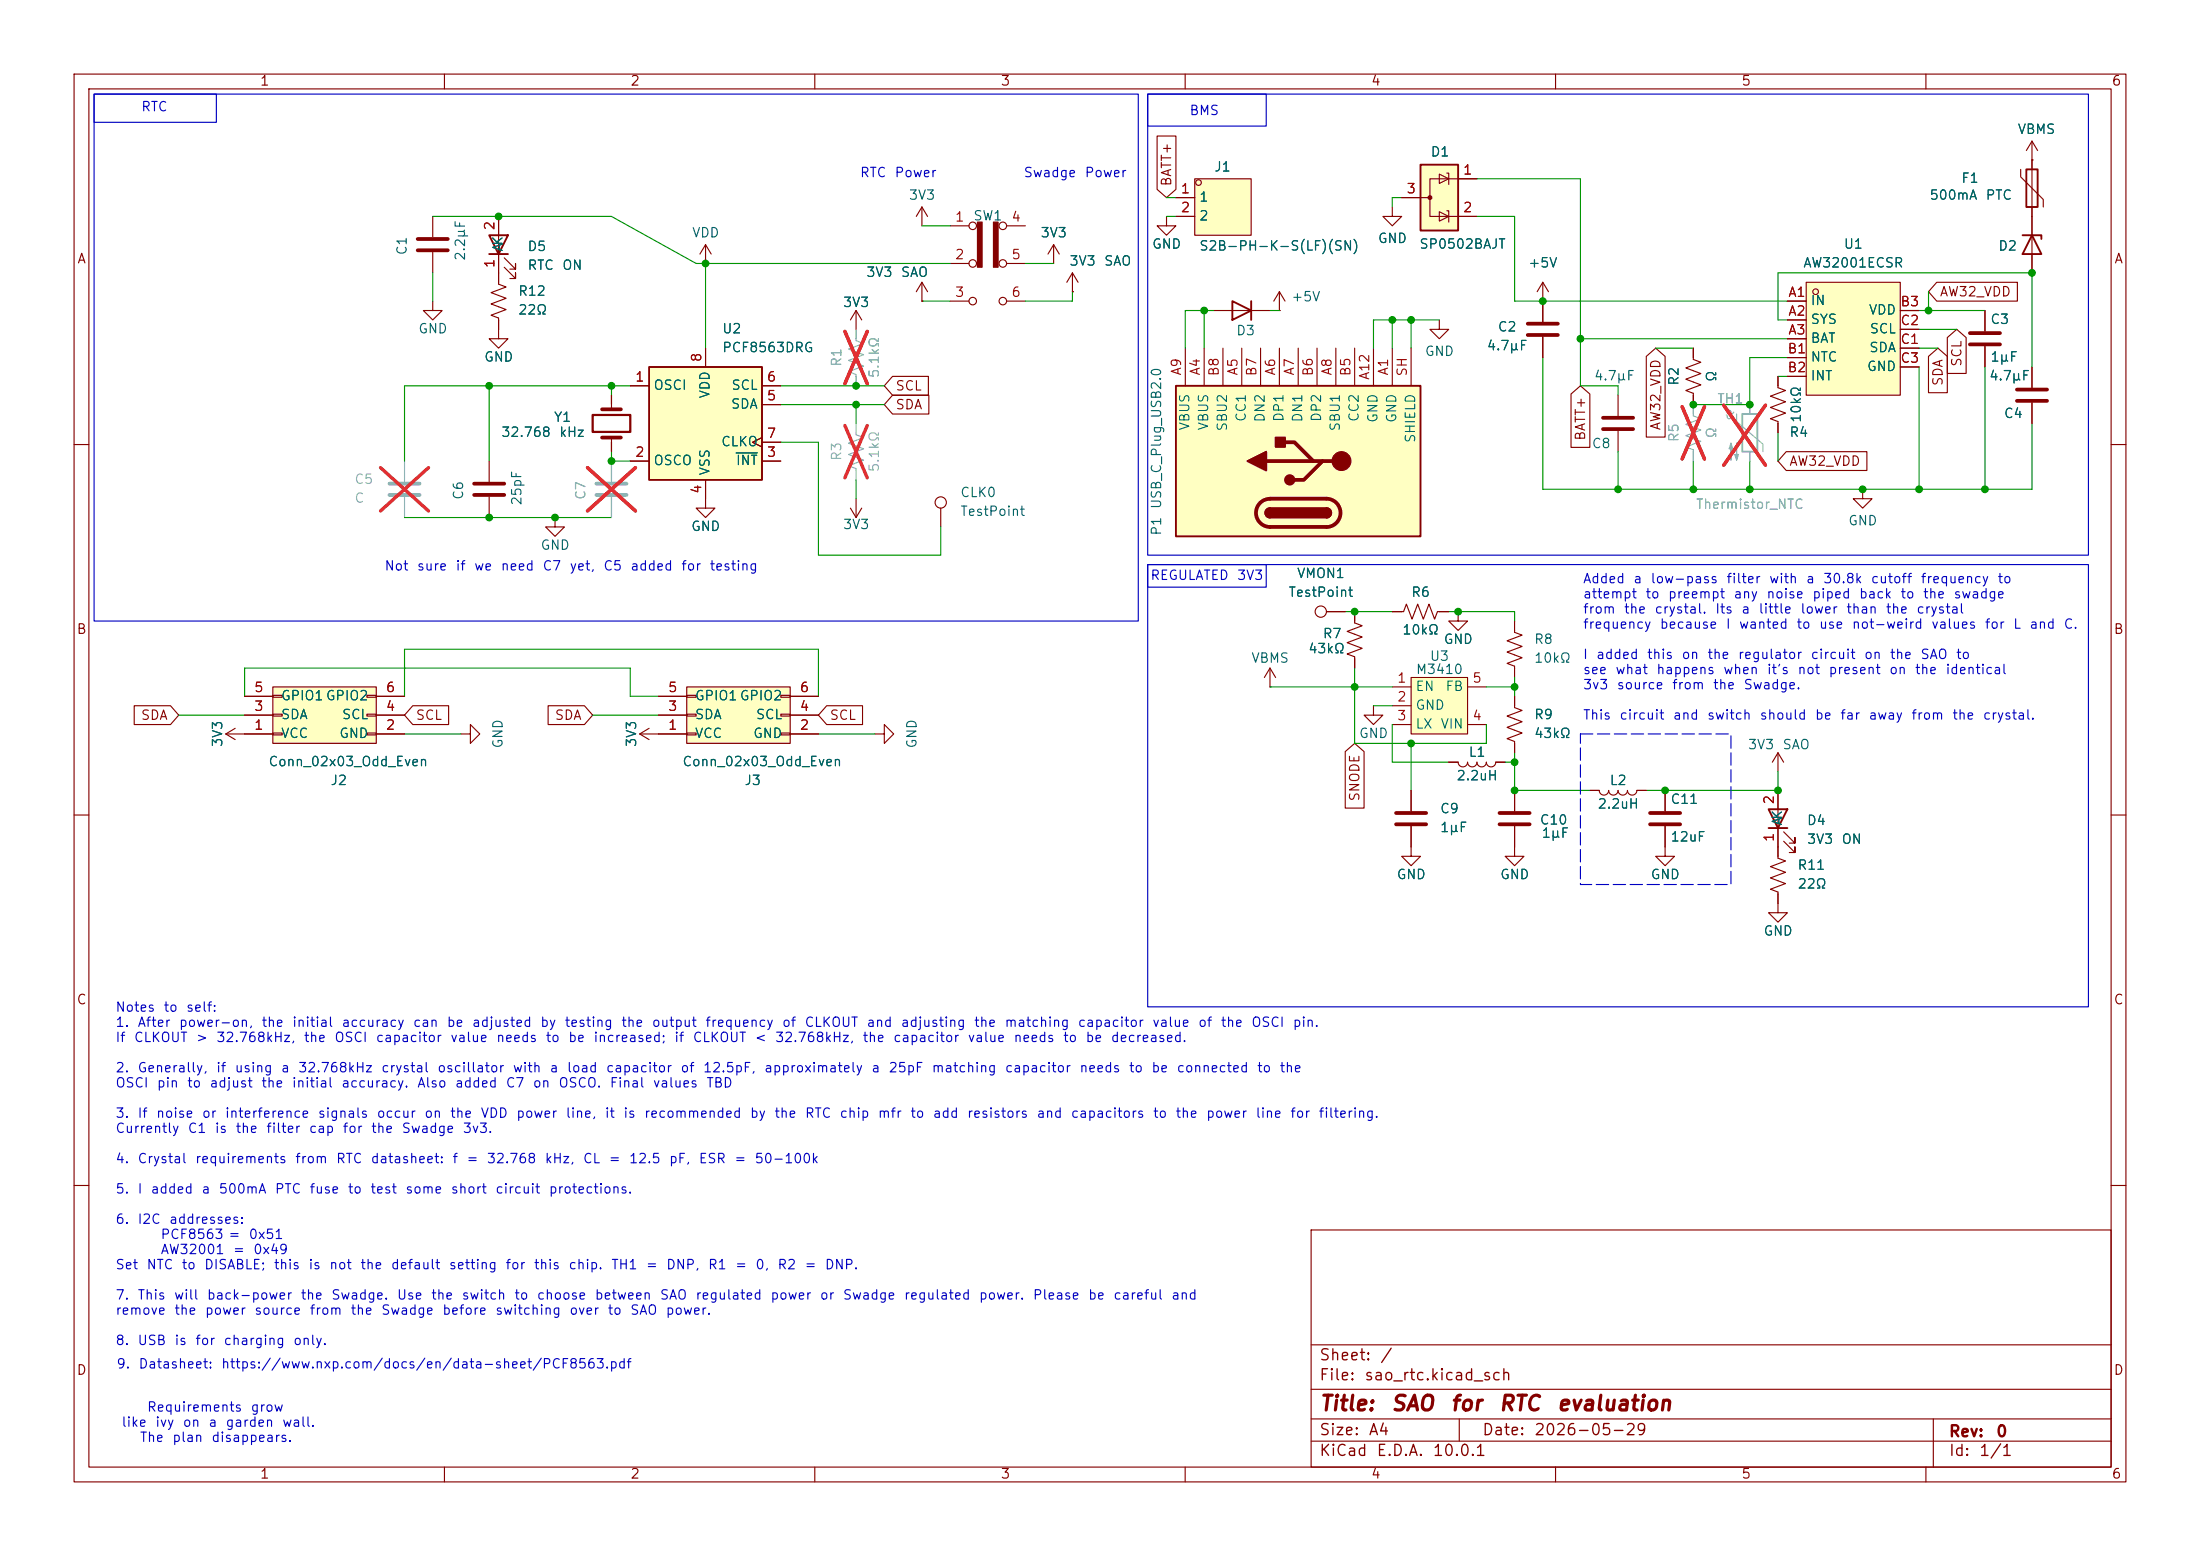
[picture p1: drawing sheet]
<svg xmlns="http://www.w3.org/2000/svg" width="297mm" height="210mm" viewBox="0 0 297 210" stroke-linecap="round" stroke-linejoin="round" font-family="sans-serif">
<g fill="none" stroke="#840000" stroke-width=".15">
<path d="M10 10h277v190h-277zM12 12h273v186h-273zM60 10v2M110 10v2M160 10v2M210 10v2M260 10v2M58.4 29.2v2.8M58.4 34v2.8M124.5 27.9l-.8 1.3M124.5 27.9l.7 1.3M124.5 27.9v2.6"/>
<path d="M124.5 38.1v2.5M124.5 38.1l-.8 1.3M124.5 38.1l.7 1.3M58.4 40.6v1.3h1.3l-1.3 1.3-1.3-1.3h1.3M115.6 41.9l-.8 1.3M115.6 41.9l.7 1.3M115.6 41.9v2.6M124.5 40.6h.1M10 60h2M66 62.2v2.8M66 67.1v2.8M95.2 67.3v1.3h1.3l-1.3 1.3-1.2-1.3h1.2"/>
<path d="M251.5 66v1.3h1.2l-1.2 1.3-1.3-1.3h1.3M285 60h2M10 110h2M240 106.7v9.1l1 .4-2 .8 2 .7-2 .8 2 .8-2 .7 1 .4v2.8h1.3l-1.3 1.3-1.2-1.3h1.2M240.8 113.5l1.5 1.6v-.8v.8h-.7M240.8 112.3l1.5 1.5v-.8v.8h-.7M285 110h2M10 160h2M177 166h108v32h-108zM285 160h2M60 198v2M110 198v2"/>
<path d="M160 198v2M177 194.5h108M177 191.5h108M177 187.5h108M177 181.5h108M197 191.5v3M210 198v2M260 198v2M261 191.5v6.5"/>
</g>
<path d="M56.4 32.3h4.1M56.4 33.8h4.1M64 65.3h4.1M64 66.8h4.1" fill="none" stroke="#840000" stroke-width=".51"/>
<path d="M52.6 65.3h4M52.6 66.8h4" fill="none" stroke="#a1a1a1" stroke-width=".51"/>
<path d="M115.6 44.5v1.5l1 .4-2 .7 2 .8-2 .7 2 .8-2 .8 1 .3v1.6M54.6 62.2v2.8M54.6 67.1v2.8" fill="none" stroke="#a1a1a1" stroke-width=".15"/>
<path d="M114.1 44.7l3 7.1M117.1 44.7l-3 7.1M51.4 63.1l6.4 5.9M57.8 63.1l-6.4 5.9" fill="none" stroke="#e12e31" stroke-width=".46"/>
<path d="M238.8 109.2h2.5l-1.3 2.6zM238.8 111.8h2.5" fill="none" stroke="#840000" stroke-width=".25"/>
<path d="M87.6 49.5h15.3v15.3h-15.3z" fill="#ffffc2"/>
<path d="M87.6 49.5h15.3v15.3h-15.3z" fill="none" stroke="#840000" stroke-width=".25"/>
<g fill="none" stroke="#840000" stroke-width=".15">
<path d="M128.3 30.5h2.5M128.3 35.6h2.5M135.9 30.5h2.5M135.9 35.6h2.5M142.2 33l-.7 1.3M142.2 33l.8 1.3M142.2 33v2.6M144.8 39.4h.1M144.8 36.8l-.8 1.3M144.8 36.8l.7 1.3M144.8 36.8v2.6M67.3 44.5v1.2h1.3l-1.3 1.3-1.3-1.3h1.3"/>
<path d="M85.1 52.1h2.5M95.2 47v2.5M102.9 59.1l-1.3 .6 1.3 .6M102.9 52.1h2.5M102.9 54.6h2.5M102.9 59.7h2.5M128.3 40.6h2.5M135.9 40.6h2.5M228.6 47v1.5l1 .4-2 .8 2 .7-2 .8 2 .7-2 .8 1 .4v1.5M240 50.8v1.5l1 .4-2 .8 2 .7-2 .8 2 .8-2 .7 1 .4v1.5M268 41.9v2.8M268 46.7v2.8"/>
<path d="M85.1 62.2h2.5M95.2 64.8v2.5M102.9 62.2h2.5M114.8 68.6l.8 1.3M115.6 67.3v2.6M116.3 68.6l-.7 1.3M127 68.6v2.5M214.6 106.7h1.3a.64 .64 0 0 0 .6 .6 .64 .64 0 0 0 .7-.6 .64 .64 0 0 0 .6 .6 .64 .64 0 0 0 .6-.6 .64 .64 0 0 0 .7 .6 .64 .64 0 0 0 .6-.6 .64 .64 0 0 0 .6 .6 .64 .64 0 0 0 .7-.6h1.2M224.8 111.5v4.1h1.3l-1.3 1.2-1.3-1.2h1.3M224.8 106.7v2.8"/>
<circle cx="131.3" cy="30.5" r=".51"/>
<circle cx="131.3" cy="35.6" r=".51"/>
<circle cx="135.4" cy="35.6" r=".51"/>
<circle cx="135.4" cy="30.5" r=".51"/>
<circle cx="131.3" cy="40.6" r=".51"/>
<circle cx="135.4" cy="40.6" r=".51"/>
<circle cx="127" cy="67.8" r=".76"/>
</g>
<path d="M99.4 61.1h2.8" fill="none" stroke="#006464" stroke-width=".15"/>
<g fill="#840000" stroke="#840000" stroke-width=".15">
<path d="M132 30h.6v6.1h-.6z"/>
<path d="M134.1 30h.6v6.1h-.6z"/>
</g>
<path d="M265.9 45h4.1M265.9 46.5h4.1M222.8 109.7h4M222.8 111.3h4" fill="none" stroke="#840000" stroke-width=".51"/>
<path d="M115.6 57.2v1.5l1 .4-2 .7 2 .8-2 .7 2 .8-2 .8 1 .3v1.6M228.6 54.6v1.5l1 .4-2 .8 2 .7-2 .8 2 .8-2 .7 1 .4v1.5" fill="none" stroke="#a1a1a1" stroke-width=".15"/>
<path d="M114.1 57.4l3 7.1M117.1 57.4l-3 7.1M227.1 54.9l3 7.1M230.1 54.9l-3 7.1" fill="none" stroke="#e12e31" stroke-width=".46"/>
<path d="M92.7 92.7h14v7.6h-14z" fill="#ffffc2"/>
<g fill="none" stroke="#840000" stroke-width=".15">
<path d="M274.3 19.1v17.7M274.3 19.1l-.7 1.2M274.3 19.1l.8 1.2M272.8 22.9v1l3 3v1M274.3 21.6h.1M82.5 53.3v1.9M82.5 59.1v1.9M274.3 49.5v2.8M274.3 54.4v2.8M74.9 69.9v1.2h1.3l-1.3 1.3-1.2-1.3h1.2M88.9 99.1h3.8M88.9 96.5h3.8"/>
<path d="M88.9 94h3.8M92.7 92.7h14v7.6h-14zM92.7 98.9h1.3v.3h-1.3zM92.7 96.4h1.3v.2h-1.3zM92.7 93.9h1.3v.2h-1.3zM105.4 98.9h1.3v.3h-1.3zM105.4 96.4h1.3v.2h-1.3zM105.4 93.9h1.3v.2h-1.3zM106.7 99.1h3.8M106.7 96.5h3.8M106.7 94h3.8"/>
</g>
<path d="M81.3 59.1h2.5M81.3 55.2h2.5M272.3 52.6h4.1M272.3 54.1h4.1" fill="none" stroke="#840000" stroke-width=".51"/>
<path d="M273 31.8h2.6v.5M273.6 22.9h1.5v5h-1.5zM274.3 31.8l1.3 2.5h-2.6z" fill="none" stroke="#840000" stroke-width=".25"/>
<path d="M80 56h5.1v2.3h-5.1z" fill="none" stroke="#840000" stroke-width=".3"/>
<path d="M80.5 65.3h4.1M80.5 66.8h4.1" fill="none" stroke="#a1a1a1" stroke-width=".51"/>
<path d="M82.5 62.2v2.8M82.5 67.1v2.8" fill="none" stroke="#a1a1a1" stroke-width=".15"/>
<path d="M79.3 63.1l6.5 5.9M85.8 63.1l-6.5 5.9" fill="none" stroke="#e12e31" stroke-width=".46"/>
<path d="M191.8 22.2h5v8.9h-5z" fill="#ffffc2"/>
<path d="M66 31.8h2.6l-1.3 2.5zM66 34.3h2.6M191.8 22.2h5v8.9h-5z" fill="none" stroke="#840000" stroke-width=".25"/>
<g fill="none" stroke="#840000" stroke-width=".15">
<path d="M67.3 29.2v9.2l1 .3-2 .8 2 .8-2 .7 2 .8-2 .7 1 .4v1.6M68.1 36.1l1.5 1.5v-.8v.8h-.8M68.1 34.8l1.5 1.5v-.7v.7h-.8M95.2 33l-.7 1.3M95.2 33l.8 1.3M95.2 33v2.6M188 27.9v1.3h1.2l-1.2 1.3-1.3-1.3h1.3M189.2 26.7h3.8M194.3 23.5l1.3 .6-1.3 .7zM194.3 28.6l1.3 .6-1.3 .6zM195.3 23.4h.3v1.5M195.3 28.4h.3v1.6"/>
<path d="M195.6 24.1h-2.6v5.1h2.6M195.6 24.1h3.8M195.6 29.2h3.8M208.3 38.1l-.8 1.3M208.3 38.1l.7 1.3M208.3 38.1v5.3M194.3 43.2v1.3h1.3l-1.3 1.2-1.3-1.2h1.3M208.3 40.6h.1M208.3 45.5v2.8M62.2 99.1h1.3v-1.3l1.3 1.3-1.3 1.2v-1.2M118.1 99.1h1.3v-1.3l1.2 1.3-1.2 1.2v-1.2M182.9 82.6v1.5l1 .4-2 .7 2 .8-2 .7 2 .8-2 .8 1 .3v1.6"/>
</g>
<circle cx="193" cy="26.7" r=".25" fill="#840000" stroke="#840000" stroke-width=".15"/>
<path d="M206.2 43.7h4.1M206.2 45.2h4.1" fill="none" stroke="#840000" stroke-width=".51"/>
<path d="M158.7 52.1h33.1v20.3h-33.1z" fill="#ffffc2"/>
<path d="M158.7 52.1h33.1v20.3h-33.1zM166.4 40.6l2.5 1.3-2.5 1.3zM168.9 40.6v2.6M171.4 68.6a.63 .63 0 0 0-.6 .6 .63 .63 0 0 0 .6 .7M179.1 68.6a.64 .64 0 0 1 .6 .6 .64 .64 0 0 1-.6 .7" fill="none" stroke="#840000" stroke-width=".25"/>
<path d="M173.5 59.7h1.3l2.5 2.5M170.9 62.2h10.2M171.4 67.3a1.9 1.9 0 0 0-1.8 1.9 1.9 1.9 0 0 0 1.8 1.9h7.7M171.4 67.3h7.7a1.91 1.91 0 0 1 1.9 1.9 1.91 1.91 0 0 1-1.9 1.9M178.6 62.2l-2.6 2.6h-1.2" fill="none" stroke="#840000" stroke-width=".51"/>
<g fill="#840000" stroke="#840000" stroke-width=".25">
<path d="M171.4 68.6h7.7v1.3h-7.7z"/>
<path d="M171 68.8l.4-.2v1.3a.63 .63 0 0 1-.5-.4 .63 .63 0 0 1 .1-.7z"/>
<path d="M179.1 68.6a.64 .64 0 0 1 .6 .6 .64 .64 0 0 1-.6 .7z"/>
<path d="M168.4 62.2l2.5-1.2v2.5z"/>
<path d="M172.2 59.1h1.3v1.2h-1.3z"/>
<circle cx="174.1" cy="64.8" r=".63"/>
</g>
<circle cx="181.1" cy="62.2" r="1.27" fill="#840000" stroke="#840000" stroke-width=".15"/>
<g fill="none" stroke="#840000" stroke-width=".15">
<path d="M160 47v5.1M162.6 47v5.1M163.8 41.9h7.6M165.1 47v5.1M167.6 47v5.1M170.2 47v5.1M172.7 47v5.1M175.3 47v5.1M177.8 47v5.1M180.3 47v5.1M182.9 47v5.1M185.4 47v5.1"/>
<path d="M188 47v5.1M190.5 47v5.1"/>
</g>
<path d="M161.3 24.1h7.6v7.7h-7.6z" fill="#ffffc2"/>
<g fill="none" stroke="#840000" stroke-width=".15">
<path d="M158.7 26.7h2.6M158.7 29.2h2.6M161.3 24.1h7.6v7.7h-7.6zM196.8 82.6v1.2h1.3l-1.3 1.3-1.2-1.3h1.2"/>
<circle cx="161.8" cy="24.6" r=".38"/>
</g>
<path d="M190.5 91.4h7.6v7.7h-7.6z" fill="#ffffc2"/>
<g fill="none" stroke="#840000" stroke-width=".15">
<path d="M157.5 29.2v1.3h1.2l-1.2 1.3-1.3-1.3h1.3M172.7 39.4l-.7 1.2M172.7 39.4l.8 1.2M172.7 39.4v2.5M172.7 41.9h.1M218.4 53.3v2.8M218.4 58.2v2.8M30.5 99.1h2.5M30.5 99.1l1.2 .7M31.7 98.3l-1.2 .8M86.4 99.1l1.2 .7M86.4 99.1h2.5"/>
<path d="M87.6 98.3l-1.2 .8M171.4 92.7h.1M171.4 90.2l-.7 1.2M171.4 90.2l.8 1.2M171.4 90.2v2.5M179.1 82.6h2.5M185.4 95.3v1.2h1.3l-1.3 1.3-1.3-1.3h1.3M188 82.6h1.5l.4-1.1 .7 2.1 .8-2.1 .8 2.1 .7-2.1 .8 2.1 .4-1h1.5M188 92.7h2.5M188 95.3h2.5M188 97.8h2.5M190.5 91.4h7.6v7.7h-7.6z"/>
<path d="M198.1 92.7h2.6M198.1 97.8h2.6M204.5 94v1.5l1 .4-2 .7 2 .8-2 .8 2 .7-2 .8 1 .4v1.5M204.5 83.8v1.5l1 .4-2 .8 2 .7-2 .8 2 .8-2 .7 1 .4v1.5M190.5 111.5v4.1h1.3l-1.3 1.2-1.3-1.2h1.3M190.5 106.7v2.8M195.6 102.9h1.2a.64 .64 0 0 0 .7 .6 .64 .64 0 0 0 .6-.6 .64 .64 0 0 0 .7 .6 .64 .64 0 0 0 .6-.6 .64 .64 0 0 0 .6 .6 .64 .64 0 0 0 .7-.6 .64 .64 0 0 0 .6 .6 .64 .64 0 0 0 .6-.6h1.3M204.5 111.5v4.1h1.2l-1.2 1.2-1.3-1.2h1.3M204.5 106.7v2.8"/>
<circle cx="178.3" cy="82.5" r=".76"/>
</g>
<path d="M216.4 56.4h4.1M216.4 57.9h4.1M188.5 109.7h4M188.5 111.3h4M202.4 109.7h4.1M202.4 111.3h4.1" fill="none" stroke="#840000" stroke-width=".51"/>
<path d="M233 56l.2 .1v.3l.2 .1M234.1 55.6a.44 .44 0 0 1-.5 .4 .44 .44 0 0 1-.4-.5l.2-.1 .3 .2v.7l-.3 .2M234.4 55.9v1l3.6 3v1.1M236.2 54.6v1.3M236.2 61v1.2" fill="none" stroke="#a1a1a1" stroke-width=".15"/>
<g fill="#a1a1a1" stroke="#a1a1a1" stroke-width=".15">
<path d="M233.7 59.8l.2 .8h-.5l.3-.8v2.3z"/>
<path d="M234.4 59.8v2.3l-.2-.8h.5l-.3 .8z"/>
</g>
<path d="M235.2 55.9h2v5.1h-2z" fill="none" stroke="#a1a1a1" stroke-width=".25"/>
<path d="M232.7 54.7l5.6 8.1M238.3 54.7l-5.6 8.1" fill="none" stroke="#e12e31" stroke-width=".46"/>
<path d="M243.8 38.1h12.7v15.2h-12.7z" fill="#ffffc2"/>
<g fill="none" stroke="#840000" stroke-width=".15">
<path d="M243.8 38.1h12.7v15.2h-12.7zM241.3 40.6h2.5M241.3 43.2h2.5M241.3 45.7h2.5M241.3 48.3h2.5M241.3 50.8h2.5M256.5 41.9h2.6M256.5 47h2.6M256.5 44.5h2.6M256.5 49.5h2.6"/>
<circle cx="245.1" cy="39.4" r=".38"/>
</g>
<path d="M36.8 92.7h14v7.6h-14z" fill="#ffffc2"/>
<g fill="none" stroke="#840000" stroke-width=".15">
<path d="M156.2 18.4h2.6v7.2l-1.3 1.1-1.3-1.1zM67.3 29.2v2.6M67.3 34.3v3.8M144.8 39.4h.1M158.7 26.7h2.6M158.7 29.2h2.6M189.2 26.7h2.6M196.8 24.1h2.6M196.8 29.2h2.6M261.5 38.1h10.9v2.5h-10.9l-1.2-1.2zM274.3 21.6h.1M274.3 21.6v1.3"/>
<path d="M274.3 27.9v3.9M274.3 34.3v2.5M67.3 43.2v1.3M82.5 53.3v1.3M82.5 59.7v1.3M85.1 52.1h2.5M95.2 47v2.5M102.9 59.1l-1.3 .6 1.3 .6M102.9 52.1h2.5M102.9 54.6h2.5M102.9 59.7h2.5M120.5 53.3h4.9v2.6h-4.9l-1.1-1.3z"/>
<path d="M120.5 50.8h4.8v2.5h-4.8l-1.1-1.2zM124.5 40.6h.1M208.3 40.6h.1M208.3 40.6v2.8M208.3 45.5v2.8M212.1 53.2l1.3-1.1 1.2 1.1v7.2h-2.5zM222.2 48.1l1.3-1.1 1.3 1.1v10.9h-2.6zM228.6 47v1.3M228.6 53.3v1.3M240 50.8v1.3M240 57.2v1.2M241.3 40.6h2.5"/>
<path d="M241.3 43.2h2.5M241.3 45.7h2.5M241.3 48.3h2.5M241.3 50.8h2.5M256.5 41.9h2.6M256.5 47h2.6M256.5 44.5h2.6M256.5 49.5h2.6M260.3 48.1l1.3-1.1 1.3 1.1v4.9h-2.6zM262.9 45.6l1.3-1.1 1.2 1.1v4.8h-2.5zM268 41.9v2.8M268 46.7v2.8"/>
<path d="M274.3 49.5v2.8M274.3 54.4v2.8M85.1 62.2h2.5M95.2 64.8v2.5M102.9 62.2h2.5M241.1 61h10.9v2.5h-10.9l-1.1-1.3zM18.1 95.2h4.9l1.1 1.3-1.1 1.3h-4.9zM33 99.1h3.8M33 96.5h3.8M33 94h3.8M36.8 92.7h14v7.6h-14zM36.8 98.9h1.3v.3h-1.3z"/>
<path d="M36.8 96.4h1.3v.2h-1.3zM36.8 93.9h1.3v.2h-1.3zM49.5 98.9h1.3v.3h-1.3zM49.5 96.4h1.3v.2h-1.3zM49.5 93.9h1.3v.2h-1.3zM50.8 99.1h3.8M50.8 96.5h3.8M50.8 94h3.8M55.7 95.2h4.9v2.6h-4.9l-1.1-1.3zM74 95.2h4.9l1.1 1.3-1.1 1.3h-4.9zM88.9 99.1h3.8M88.9 96.5h3.8"/>
<path d="M88.9 94h3.8M106.7 99.1h3.8M106.7 96.5h3.8M106.7 94h3.8M111.6 95.2h4.8v2.6h-4.8l-1.1-1.3zM179.1 82.6h2.5M182.9 82.6v1.2M182.9 88.9v1.3M188 82.6h1.2M194.3 82.6h1.3M204.5 94v1.3M181.6 101.4l1.3-1.1 1.3 1.1v7.7h-2.6z"/>
<path d="M190.5 106.7v2.8M190.5 111.5v2.8M195.6 102.9h1.2M201.9 102.9h1.3M204.5 100.3v1.3M204.5 106.7v2.8M204.5 111.5v2.8M214.6 106.7h1.3M221 106.7h1.2M224.8 106.7v2.8M224.8 111.5v2.8M240 101.6l-.7 1.3"/>
<path d="M240 101.6l.8 1.3M240 101.6v2.5M240 106.7v2.5M240 111.8v3.8M240 120.7v1.2"/>
</g>
<g fill="none" stroke="#009600" stroke-width=".15">
<path d="M58.4 36.8v3.8M58.4 29.2h24.1l11.5 6.4h34.3M95.2 35.6v11.4M124.5 30.5h3.8M138.4 35.6h3.8M144.8 39.4v1.2h-6.4M157.5 29.2h1.2M157.5 26.7h1.2M189.2 26.7h-1.2v1.2M199.4 24.1h14v28h5v1.2M199.4 29.2h5.1v11.4h36.8M260.3 39.4v2.5"/>
<path d="M66 52.1v10.1M82.5 52.1v1.2M85.1 52.1h-30.5v10.1M105.4 52.1h14M105.4 54.6h14M105.4 59.7h5.1v15.2h16.5v-3.8M115.6 54.6v2.6M124.5 40.6h3.8M162.6 41.9v5.1M163.8 41.9h-3.8v5.1M171.4 41.9h1.3M188 43.2v3.8"/>
<path d="M190.5 43.2v3.8M194.3 43.2h-8.9v3.8M208.3 48.3v17.7h66v-8.8M213.4 45.7h27.9M223.5 47h5.1M240 50.8h1.3M240 58.4v3.8M241.3 48.3h-5.1v6.3h-7.6M241.3 43.2h-1.3v-6.4h34.3v12.7M259.1 41.9h8.9M259.1 44.5h5.1M259.1 47h2.5"/>
<path d="M259.1 49.5v16.5M268 49.5v16.5M54.6 69.9h27.9M82.5 61v1.2h2.6M115.6 64.8v2.5M218.4 61v5M228.6 62.2v3.8M236.2 62.2v3.8M24.1 96.5h8.9M33 94v-3.8h52.1v3.8h3.8M54.6 94v-6.4h55.9v6.4M54.6 99.1h7.6"/>
<path d="M80 96.5h8.9M110.5 99.1h7.6M171.4 92.7h16.6M181.6 82.6h6.4M182.9 90.2v10.1h17.8v-2.5M185.4 95.3h2.6M188 97.8v5.1h7.6M195.6 82.6h8.9v1.2M200.7 92.7h3.8M204.5 91.4v2.6M190.5 100.3v6.4M203.2 102.9h1.3"/>
<path d="M204.5 101.6v5.1h10.1M240 104.1v2.6h-17.8"/>
</g>
<path d="M12.7 12.7h141v71.1h-141zM12.7 12.7h16.5v3.8h-16.5zM154.9 12.7h16v4.3h-16zM154.9 12.7h127v62.2h-127zM154.9 76.2h127v59.7h-127zM154.9 76.2h16v3h-16z" fill="none" stroke="#0000c2" stroke-width=".15"/>
<path d="M213.4 99.1h20.3v20.3h-20.3z" fill="none" stroke="#0000c2" stroke-width=".15" stroke-dasharray="1.7 .6"/>
<path d="M115.6 44.5v1.2M115.6 50.8v1.3M228.6 54.6v1.3M236.2 54.6v1.3M82.5 62.2v2.8M82.5 67.1v2.8M228.6 61v1.2M236.2 61v1.2" fill="none" stroke="#a1a1a1" stroke-width=".15"/>
<path d="M114.1 44.7l3 7.1M117.1 44.7l-3 7.1M227.1 54.9l3 7.1M230.1 54.9l-3 7.1M232.7 54.7l5.6 8.1M238.3 54.7l-5.6 8.1M79.3 63.1l6.5 5.9M85.8 63.1l-6.5 5.9" fill="none" stroke="#e12e31" stroke-width=".46"/>
<path d="M99.4 61.1h2.8" fill="none" stroke="#006464" stroke-width=".15"/>
<g fill="#009600" stroke="#009600" stroke-width=".14">
<circle cx="66" cy="52.1" r=".46"/>
<circle cx="82.5" cy="62.2" r=".46"/>
<circle cx="66" cy="69.9" r=".46"/>
<circle cx="95.2" cy="35.6" r=".46"/>
<circle cx="82.5" cy="52.1" r=".46"/>
<circle cx="74.9" cy="69.9" r=".46"/>
<circle cx="67.3" cy="29.2" r=".46"/>
<circle cx="162.6" cy="41.9" r=".46"/>
<circle cx="190.5" cy="43.2" r=".46"/>
<circle cx="188" cy="43.2" r=".46"/>
<circle cx="115.6" cy="54.6" r=".46"/>
<circle cx="115.6" cy="52.1" r=".46"/>
<circle cx="182.9" cy="82.6" r=".46"/>
<circle cx="204.5" cy="92.7" r=".46"/>
<circle cx="196.8" cy="82.6" r=".46"/>
<circle cx="204.5" cy="106.7" r=".46"/>
<circle cx="190.5" cy="100.3" r=".46"/>
<circle cx="260.3" cy="41.9" r=".46"/>
<circle cx="259.1" cy="66" r=".46"/>
<circle cx="274.3" cy="36.8" r=".46"/>
<circle cx="268" cy="66" r=".46"/>
<circle cx="218.4" cy="66" r=".46"/>
<circle cx="228.6" cy="66" r=".46"/>
<circle cx="236.2" cy="54.6" r=".46"/>
<circle cx="236.2" cy="66" r=".46"/>
<circle cx="251.5" cy="66" r=".46"/>
<circle cx="228.6" cy="54.6" r=".46"/>
<circle cx="182.9" cy="92.7" r=".46"/>
<circle cx="204.5" cy="102.9" r=".46"/>
<circle cx="240" cy="106.7" r=".46"/>
<circle cx="224.8" cy="106.7" r=".46"/>
<circle cx="213.4" cy="45.7" r=".46"/>
<circle cx="208.3" cy="40.6" r=".46"/>
</g>
<g font-size="2" fill="#840000">
<text x="178" y="190.9">Title:</text>
<text x="187.7" y="190.9">SAO</text>
<text x="195.7" y="190.9">for</text>
<text x="202.2" y="190.9">RTC</text>
<text x="210.1" y="190.9">evaluation</text>
</g>
<g font-size="1.5" fill="#840000">
<text x="178" y="184">Sheet:</text>
<text x="186.2" y="184">/</text>
<text x="178" y="186.7">File:</text>
<text x="184.1" y="186.7">sao_rtc.kicad_sch</text>
<text x="178" y="196.9">KiCad</text>
<text x="178" y="194.1">Size:</text>
<text x="184.7" y="194.1">A4</text>
<text x="185.7" y="196.9">E.D.A.</text>
<text x="193.3" y="196.9">10.0.1</text>
<text x="200" y="194.1">Date:</text>
<text x="207" y="194.1">2026-05-29</text>
<text x="263" y="194.3">Rev:</text>
<text x="263" y="196.9">Id:</text>
<text x="267.1" y="196.9">1/1</text>
<text x="269.4" y="194.3">0</text>
</g>
<g font-size="1.3" fill="#840000">
<text x="35" y="11.9">1</text>
<text x="85" y="11.9">2</text>
<text x="135" y="11.9">3</text>
<text x="185" y="11.9">4</text>
<text x="235" y="11.9">5</text>
<text x="285" y="11.9">6</text>
<text x="158.4" y="25.2" transform="rotate(-90 158.4 25.2)">BATT+</text>
<text x="10.3" y="35.9">A</text>
<text x="285.3" y="35.9">A</text>
<text x="261.8" y="40.3">AW32_VDD</text>
<text x="120.8" y="53">SCL</text>
<text x="262.6" y="52.2" transform="rotate(-90 262.6 52.2)">SDA</text>
<text x="265.1" y="49.6" transform="rotate(-90 265.1 49.6)">SCL</text>
<text x="120.8" y="55.6">SDA</text>
<text x="214.3" y="59.6" transform="rotate(-90 214.3 59.6)">BATT+</text>
<text x="224.5" y="58.2" transform="rotate(-90 224.5 58.2)">AW32_VDD</text>
<text x="241.5" y="63.2">AW32_VDD</text>
<text x="10.3" y="85.9">B</text>
<text x="285.3" y="85.9">B</text>
<text x="18.9" y="97.5">SDA</text>
<text x="56" y="97.5">SCL</text>
<text x="74.8" y="97.5">SDA</text>
<text x="111.9" y="97.5">SCL</text>
<text x="183.8" y="108.3" transform="rotate(-90 183.8 108.3)">SNODE</text>
<text x="10.3" y="135.9">C</text>
<text x="285.3" y="135.9">C</text>
<text x="10.3" y="185.9">D</text>
<text x="285.3" y="185.9">D</text>
<text x="35" y="199.9">1</text>
<text x="85" y="199.9">2</text>
<text x="135" y="199.9">3</text>
<text x="185" y="199.9">4</text>
<text x="235" y="199.9">5</text>
<text x="285" y="199.9">6</text>
</g>
<g font-size="1.3" fill="#0000c2">
<text x="19" y="15.3">RTC</text>
<text x="160.5" y="15.9">BMS</text>
<text x="116" y="24.2">RTC</text>
<text x="120.7" y="24.2">Power</text>
<text x="138.1" y="24.2">Swadge</text>
<text x="146.3" y="24.2">Power</text>
<text x="51.8" y="77.3">Not</text>
<text x="56.2" y="77.3">sure</text>
<text x="61.4" y="77.3">if</text>
<text x="63.9" y="77.3">we</text>
<text x="67.5" y="77.3">need</text>
<text x="73.2" y="77.3">C7</text>
<text x="76.8" y="77.3">yet,</text>
<text x="81.4" y="77.3">C5</text>
<text x="85" y="77.3">added</text>
<text x="91.9" y="77.3">for</text>
<text x="95.7" y="77.3">testing</text>
<text x="155.2" y="78.6">REGULATED</text>
<text x="166.9" y="78.6">3V3</text>
<text x="213.6" y="79">Added</text>
<text x="213.6" y="81.1">attempt</text>
<text x="213.6" y="83.1">from</text>
<text x="219.1" y="83.1">the</text>
<text x="220.4" y="79">a</text>
<text x="222" y="81.1">to</text>
<text x="222.7" y="79">low-pass</text>
<text x="223.3" y="83.1">crystal.</text>
<text x="225.1" y="81.1">preempt</text>
<text x="231.5" y="83.1">Its</text>
<text x="233" y="79">filter</text>
<text x="233.9" y="81.1">any</text>
<text x="235" y="83.1">a</text>
<text x="237.3" y="83.1">little</text>
<text x="238.4" y="81.1">noise</text>
<text x="238.7" y="79">with</text>
<text x="243" y="83.1">lower</text>
<text x="243.7" y="79">a</text>
<text x="244.6" y="81.1">piped</text>
<text x="246" y="79">30.8k</text>
<text x="249.1" y="83.1">than</text>
<text x="250.9" y="81.1">back</text>
<text x="252.5" y="79">cutoff</text>
<text x="254.5" y="83.1">the</text>
<text x="256.5" y="81.1">to</text>
<text x="258.6" y="83.1">crystal</text>
<text x="259.2" y="79">frequency</text>
<text x="259.5" y="81.1">the</text>
<text x="263.6" y="81.1">swadge</text>
<text x="269.6" y="79">to</text>
<text x="213.6" y="85.2">frequency</text>
<text x="213.6" y="89.3">I</text>
<text x="215.4" y="89.3">added</text>
<text x="222.2" y="89.3">this</text>
<text x="224" y="85.2">because</text>
<text x="226.9" y="89.3">on</text>
<text x="230.4" y="89.3">the</text>
<text x="232.9" y="85.2">I</text>
<text x="234.5" y="89.3">regulator</text>
<text x="234.7" y="85.2">wanted</text>
<text x="242.4" y="85.2">to</text>
<text x="244.3" y="89.3">circuit</text>
<text x="245.5" y="85.2">use</text>
<text x="249.9" y="85.2">not-weird</text>
<text x="251.6" y="89.3">on</text>
<text x="255" y="89.3">the</text>
<text x="259.2" y="89.3">SAO</text>
<text x="260.6" y="85.2">values</text>
<text x="264" y="89.3">to</text>
<text x="267.9" y="85.2">for</text>
<text x="271.7" y="85.2">L</text>
<text x="273.9" y="85.2">and</text>
<text x="278.5" y="85.2">C.</text>
<text x="213.6" y="91.3">see</text>
<text x="213.6" y="93.4">3v3</text>
<text x="218" y="91.3">what</text>
<text x="218.2" y="93.4">source</text>
<text x="223.5" y="91.3">happens</text>
<text x="225.6" y="93.4">from</text>
<text x="231.2" y="93.4">the</text>
<text x="232.5" y="91.3">when</text>
<text x="235.3" y="93.4">Swadge.</text>
<text x="238.4" y="91.3">it's</text>
<text x="242.6" y="91.3">not</text>
<text x="246.8" y="91.3">present</text>
<text x="255" y="91.3">on</text>
<text x="258.4" y="91.3">the</text>
<text x="262.6" y="91.3">identical</text>
<text x="213.6" y="97.4">This</text>
<text x="218.5" y="97.4">circuit</text>
<text x="225.8" y="97.4">and</text>
<text x="230.4" y="97.4">switch</text>
<text x="237.5" y="97.4">should</text>
<text x="244.9" y="97.4">be</text>
<text x="248.3" y="97.4">far</text>
<text x="252.2" y="97.4">away</text>
<text x="257.9" y="97.4">from</text>
<text x="263.5" y="97.4">the</text>
<text x="267.6" y="97.4">crystal.</text>
<text x="15.5" y="136.9">Notes</text>
<text x="22" y="136.9">to</text>
<text x="25" y="136.9">self:</text>
<text x="15.5" y="138.9">1.</text>
<text x="15.5" y="141">If</text>
<text x="18" y="141">CLKOUT</text>
<text x="18.5" y="138.9">After</text>
<text x="24.1" y="138.9">power-on,</text>
<text x="26.4" y="141">&gt;</text>
<text x="29.1" y="141">32.768kHz,</text>
<text x="35.2" y="138.9">the</text>
<text x="39.3" y="138.9">initial</text>
<text x="40.9" y="141">the</text>
<text x="45.1" y="141">OSCI</text>
<text x="46" y="138.9">accuracy</text>
<text x="50.6" y="141">capacitor</text>
<text x="55.7" y="138.9">can</text>
<text x="60.2" y="138.9">be</text>
<text x="60.7" y="141">value</text>
<text x="63.6" y="138.9">adjusted</text>
<text x="66.9" y="141">needs</text>
<text x="72.8" y="138.9">by</text>
<text x="73.6" y="141">to</text>
<text x="76.1" y="138.9">testing</text>
<text x="76.6" y="141">be</text>
<text x="80" y="141">increased;</text>
<text x="83.8" y="138.9">the</text>
<text x="87.9" y="138.9">output</text>
<text x="90.9" y="141">if</text>
<text x="93.4" y="141">CLKOUT</text>
<text x="95.1" y="138.9">frequency</text>
<text x="101.8" y="141">&lt;</text>
<text x="104.5" y="141">32.768kHz,</text>
<text x="105.5" y="138.9">of</text>
<text x="108.5" y="138.9">CLKOUT</text>
<text x="116.4" y="141">the</text>
<text x="116.9" y="138.9">and</text>
<text x="120.5" y="141">capacitor</text>
<text x="121.5" y="138.9">adjusting</text>
<text x="130.5" y="141">value</text>
<text x="131.4" y="138.9">the</text>
<text x="135.5" y="138.9">matching</text>
<text x="136.7" y="141">needs</text>
<text x="143.4" y="141">to</text>
<text x="145.4" y="138.9">capacitor</text>
<text x="146.5" y="141">be</text>
<text x="149.9" y="141">decreased.</text>
<text x="155.5" y="138.9">value</text>
<text x="161.7" y="138.9">of</text>
<text x="164.7" y="138.9">the</text>
<text x="168.8" y="138.9">OSCI</text>
<text x="174.4" y="138.9">pin.</text>
<text x="15.5" y="145.1">2.</text>
<text x="15.5" y="147.1">OSCI</text>
<text x="18.5" y="145.1">Generally,</text>
<text x="21.1" y="147.1">pin</text>
<text x="25.2" y="147.1">to</text>
<text x="28.2" y="147.1">adjust</text>
<text x="29.1" y="145.1">if</text>
<text x="31.6" y="145.1">using</text>
<text x="35.2" y="147.1">the</text>
<text x="37.8" y="145.1">a</text>
<text x="39.3" y="147.1">initial</text>
<text x="40.2" y="145.1">32.768kHz</text>
<text x="46" y="147.1">accuracy.</text>
<text x="51.4" y="145.1">crystal</text>
<text x="56.2" y="147.1">Also</text>
<text x="58.9" y="145.1">oscillator</text>
<text x="61.3" y="147.1">added</text>
<text x="68.2" y="147.1">C7</text>
<text x="69.1" y="145.1">with</text>
<text x="71.8" y="147.1">on</text>
<text x="74.1" y="145.1">a</text>
<text x="75.3" y="147.1">OSCO.</text>
<text x="76.4" y="145.1">load</text>
<text x="81.7" y="145.1">capacitor</text>
<text x="82.2" y="147.1">Final</text>
<text x="88" y="147.1">values</text>
<text x="91.8" y="145.1">of</text>
<text x="94.8" y="145.1">12.5pF,</text>
<text x="95.3" y="147.1">TBD</text>
<text x="103.1" y="145.1">approximately</text>
<text x="117.5" y="145.1">a</text>
<text x="119.9" y="145.1">25pF</text>
<text x="125.7" y="145.1">matching</text>
<text x="135.6" y="145.1">capacitor</text>
<text x="145.6" y="145.1">needs</text>
<text x="152.3" y="145.1">to</text>
<text x="155.3" y="145.1">be</text>
<text x="158.8" y="145.1">connected</text>
<text x="169.6" y="145.1">to</text>
<text x="172.6" y="145.1">the</text>
<text x="15.5" y="151.2">3.</text>
<text x="15.5" y="153.2">Currently</text>
<text x="18.5" y="151.2">If</text>
<text x="21" y="151.2">noise</text>
<text x="25.3" y="153.2">C1</text>
<text x="27.2" y="151.2">or</text>
<text x="28.9" y="153.2">is</text>
<text x="30.3" y="151.2">interference</text>
<text x="31.7" y="153.2">the</text>
<text x="35.8" y="153.2">filter</text>
<text x="41.6" y="153.2">cap</text>
<text x="42.8" y="151.2">signals</text>
<text x="46.2" y="153.2">for</text>
<text x="50" y="153.2">the</text>
<text x="50.8" y="151.2">occur</text>
<text x="54.1" y="153.2">Swadge</text>
<text x="57.2" y="151.2">on</text>
<text x="60.7" y="151.2">the</text>
<text x="62.4" y="153.2">3v3.</text>
<text x="64.8" y="151.2">VDD</text>
<text x="69.6" y="151.2">power</text>
<text x="76.3" y="151.2">line,</text>
<text x="81.6" y="151.2">it</text>
<text x="84.1" y="151.2">is</text>
<text x="86.9" y="151.2">recommended</text>
<text x="101.2" y="151.2">by</text>
<text x="104.4" y="151.2">the</text>
<text x="108.6" y="151.2">RTC</text>
<text x="113.3" y="151.2">chip</text>
<text x="118.4" y="151.2">mfr</text>
<text x="122.8" y="151.2">to</text>
<text x="125.8" y="151.2">add</text>
<text x="130.5" y="151.2">resistors</text>
<text x="139.8" y="151.2">and</text>
<text x="144.5" y="151.2">capacitors</text>
<text x="155.6" y="151.2">to</text>
<text x="158.6" y="151.2">the</text>
<text x="162.7" y="151.2">power</text>
<text x="169.4" y="151.2">line</text>
<text x="174.1" y="151.2">for</text>
<text x="177.9" y="151.2">filtering.</text>
<text x="15.5" y="157.3">4.</text>
<text x="15.5" y="161.4">5.</text>
<text x="18.5" y="157.3">Crystal</text>
<text x="18.5" y="161.4">I</text>
<text x="20.3" y="161.4">added</text>
<text x="26.2" y="157.3">requirements</text>
<text x="27.1" y="161.4">a</text>
<text x="29.4" y="161.4">500mA</text>
<text x="37" y="161.4">PTC</text>
<text x="39.7" y="157.3">from</text>
<text x="41.7" y="161.4">fuse</text>
<text x="45.3" y="157.3">RTC</text>
<text x="46.9" y="161.4">to</text>
<text x="49.9" y="161.4">test</text>
<text x="50" y="157.3">datasheet:</text>
<text x="54.6" y="161.4">some</text>
<text x="60.8" y="161.4">short</text>
<text x="61" y="157.3">f</text>
<text x="62.9" y="157.3">=</text>
<text x="65.6" y="157.3">32.768</text>
<text x="66.8" y="161.4">circuit</text>
<text x="73.4" y="157.3">kHz,</text>
<text x="74" y="161.4">protections.</text>
<text x="78.6" y="157.3">CL</text>
<text x="82.1" y="157.3">=</text>
<text x="84.8" y="157.3">12.5</text>
<text x="90.2" y="157.3">pF,</text>
<text x="94.2" y="157.3">ESR</text>
<text x="99" y="157.3">=</text>
<text x="101.8" y="157.3">50-100k</text>
<text x="15.5" y="165.5">6.</text>
<text x="18.5" y="165.5">I2C</text>
<text x="21.6" y="167.5">PCF8563 =</text>
<text x="22.7" y="165.5">addresses:</text>
<text x="33.5" y="167.5">0x51</text>
<text x="15.5" y="171.6">Set</text>
<text x="19.7" y="171.6">NTC</text>
<text x="21.6" y="169.6">AW32001</text>
<text x="24.4" y="171.6">to</text>
<text x="27.5" y="171.6">DISABLE;</text>
<text x="31.3" y="169.6">=</text>
<text x="34.1" y="169.6">0x49</text>
<text x="36.9" y="171.6">this</text>
<text x="41.5" y="171.6">is</text>
<text x="44.4" y="171.6">not</text>
<text x="48.5" y="171.6">the</text>
<text x="52.7" y="171.6">default</text>
<text x="60.5" y="171.6">setting</text>
<text x="68.1" y="171.6">for</text>
<text x="72" y="171.6">this</text>
<text x="76.7" y="171.6">chip.</text>
<text x="82.4" y="171.6">TH1</text>
<text x="87.1" y="171.6">=</text>
<text x="89.8" y="171.6">DNP,</text>
<text x="95.5" y="171.6">R1</text>
<text x="99.1" y="171.6">=</text>
<text x="101.9" y="171.6">0,</text>
<text x="104.9" y="171.6">R2</text>
<text x="108.5" y="171.6">=</text>
<text x="111.3" y="171.6">DNP.</text>
<text x="15.5" y="175.7">7.</text>
<text x="15.5" y="177.8">remove</text>
<text x="18.5" y="175.7">This</text>
<text x="23.4" y="175.7">will</text>
<text x="23.4" y="177.8">the</text>
<text x="27.6" y="177.8">power</text>
<text x="27.8" y="175.7">back-power</text>
<text x="34.2" y="177.8">source</text>
<text x="40.5" y="175.7">the</text>
<text x="41.7" y="177.8">from</text>
<text x="44.6" y="175.7">Swadge.</text>
<text x="47.2" y="177.8">the</text>
<text x="51.4" y="177.8">Swadge</text>
<text x="53.5" y="175.7">Use</text>
<text x="58.1" y="175.7">the</text>
<text x="59.6" y="177.8">before</text>
<text x="62.2" y="175.7">switch</text>
<text x="66.8" y="177.8">switching</text>
<text x="69.3" y="175.7">to</text>
<text x="72.4" y="175.7">choose</text>
<text x="76.8" y="177.8">over</text>
<text x="80.2" y="175.7">between</text>
<text x="81.9" y="177.8">to</text>
<text x="85" y="177.8">SAO</text>
<text x="89" y="175.7">SAO</text>
<text x="89.8" y="177.8">power.</text>
<text x="93.8" y="175.7">regulated</text>
<text x="103.9" y="175.7">power</text>
<text x="110.6" y="175.7">or</text>
<text x="113.7" y="175.7">Swadge</text>
<text x="121.9" y="175.7">regulated</text>
<text x="132.1" y="175.7">power.</text>
<text x="139.3" y="175.7">Please</text>
<text x="146.8" y="175.7">be</text>
<text x="150.2" y="175.7">careful</text>
<text x="158" y="175.7">and</text>
<text x="15.5" y="181.9">8.</text>
<text x="15.6" y="185">9.</text>
<text x="18.5" y="181.9">USB</text>
<text x="18.6" y="185">Datasheet:</text>
<text x="23.5" y="181.9">is</text>
<text x="26.3" y="181.9">for</text>
<text x="29.8" y="185">https://www.nxp.com/docs/en/data-sheet/PCF8563.pdf</text>
<text x="30.1" y="181.9">charging</text>
<text x="39.5" y="181.9">only.</text>
<text x="19.8" y="190.8">Requirements</text>
<text x="33.7" y="190.8">grow</text>
<text x="16.3" y="192.9">like</text>
<text x="18.8" y="194.9">The</text>
<text x="20.9" y="192.9">ivy</text>
<text x="23.2" y="194.9">plan</text>
<text x="24.6" y="192.9">on</text>
<text x="28" y="192.9">a</text>
<text x="28.4" y="194.9">disappears.</text>
<text x="30.4" y="192.9">garden</text>
<text x="38" y="192.9">wall.</text>
</g>
<g font-size="1.3" fill="#006464">
<text x="163.8" y="23.5">J1</text>
<text x="193" y="21.4">D1</text>
<text x="272.3" y="18.4">VBMS</text>
<text x="122.6" y="27.3">3V3</text>
<text x="161.8" y="27.5">1</text>
<text x="260.4" y="27.3">500mA</text>
<text x="264.7" y="25">F1</text>
<text x="268" y="27.3">PTC</text>
<text x="55.2" y="34.5" transform="rotate(-90 55.2 34.5)">C1</text>
<text x="63.1" y="35.3" transform="rotate(-90 63.1 35.3)">2.2μF</text>
<text x="68.2" y="34.1" transform="rotate(-90 68.2 34.1)">AK</text>
<text x="71.1" y="34.2">D5</text>
<text x="93.3" y="32.4">VDD</text>
<text x="131.3" y="30.1">SW1</text>
<text x="140.4" y="32.4">3V3</text>
<text x="155.4" y="33.9">GND</text>
<text x="161.8" y="30.1">2</text>
<text x="161.8" y="34.1">S2B-PH-K-S(LF)(SN)</text>
<text x="185.9" y="33.1">GND</text>
<text x="191.5" y="33.9">SP0502BAJT</text>
<text x="248.8" y="33.9">U1</text>
<text x="269.7" y="34.1">D2</text>
<text x="69.9" y="40.2">R12</text>
<text x="71.1" y="36.7">RTC</text>
<text x="75.8" y="36.7">ON</text>
<text x="113.7" y="41.8">3V3</text>
<text x="116.8" y="37.7">3V3</text>
<text x="121.5" y="37.7">SAO</text>
<text x="144.3" y="36.2">3V3</text>
<text x="149" y="36.2">SAO</text>
<text x="174.2" y="41">+5V</text>
<text x="206.2" y="36.4">+5V</text>
<text x="243.3" y="36.4">AW32001ECSR</text>
<text x="244.3" y="41.5">IN</text>
<text x="56.4" y="45.3">GND</text>
<text x="69.9" y="42.8">22Ω</text>
<text x="97.4" y="45.3">U2</text>
<text x="97.4" y="47.9">PCF8563DRG</text>
<text x="166.8" y="45.6">D3</text>
<text x="200.6" y="47.6">4.7μF</text>
<text x="202.1" y="45.1">C2</text>
<text x="244.3" y="44">SYS</text>
<text x="244.3" y="46.6">BAT</text>
<text x="252.2" y="42.8">VDD</text>
<text x="252.3" y="47.9">SDA</text>
<text x="252.3" y="45.3">SCL</text>
<text x="268.6" y="44">C3</text>
<text x="65.3" y="49.1">GND</text>
<text x="88.1" y="52.9">OSCI</text>
<text x="96.1" y="53.9" transform="rotate(-90 96.1 53.9)">VDD</text>
<text x="98.7" y="52.9">SCL</text>
<text x="192.3" y="48.4">GND</text>
<text x="215.1" y="51.7">4.7μF</text>
<text x="226.9" y="52.1" transform="rotate(-90 226.9 52.1)">R2</text>
<text x="232" y="51.6" transform="rotate(-90 232 51.6)">Ω</text>
<text x="244.3" y="49.1">NTC</text>
<text x="244.3" y="51.7">INT</text>
<text x="252" y="50.4">GND</text>
<text x="268.4" y="51.7">4.7μF</text>
<text x="268.6" y="49.1">1μF</text>
<text x="67.6" y="59.3">32.768</text>
<text x="74.7" y="57.3">Y1</text>
<text x="75.4" y="59.3">kHz</text>
<text x="98.6" y="55.5">SDA</text>
<text x="160.9" y="58.2" transform="rotate(-90 160.9 58.2)">VBUS</text>
<text x="163.4" y="58.2" transform="rotate(-90 163.4 58.2)">VBUS</text>
<text x="166" y="58.3" transform="rotate(-90 166 58.3)">SBU2</text>
<text x="168.5" y="57" transform="rotate(-90 168.5 57)">CC1</text>
<text x="171" y="57.1" transform="rotate(-90 171 57.1)">DN2</text>
<text x="173.6" y="57" transform="rotate(-90 173.6 57)">DP1</text>
<text x="176.1" y="57.1" transform="rotate(-90 176.1 57.1)">DN1</text>
<text x="178.7" y="57" transform="rotate(-90 178.7 57)">DP2</text>
<text x="181.2" y="58.3" transform="rotate(-90 181.2 58.3)">SBU1</text>
<text x="183.7" y="57" transform="rotate(-90 183.7 57)">CC2</text>
<text x="186.3" y="57.2" transform="rotate(-90 186.3 57.2)">GND</text>
<text x="188.8" y="57.2" transform="rotate(-90 188.8 57.2)">GND</text>
<text x="191.4" y="59.9" transform="rotate(-90 191.4 59.9)">SHIELD</text>
<text x="241.5" y="59.3">R4</text>
<text x="243.4" y="57.2" transform="rotate(-90 243.4 57.2)">10kΩ</text>
<text x="270.4" y="56.7">C4</text>
<text x="88.1" y="63.1">OSCO</text>
<text x="96.1" y="64.3" transform="rotate(-90 96.1 64.3)">VSS</text>
<text x="97.3" y="60.6">CLKO</text>
<text x="99.3" y="63.1">INT</text>
<text x="214.8" y="60.8">C8</text>
<text x="62.8" y="67.6" transform="rotate(-90 62.8 67.6)">C6</text>
<text x="70.7" y="68.3" transform="rotate(-90 70.7 68.3)">25pF</text>
<text x="93.2" y="72">GND</text>
<text x="113.7" y="71.7">3V3</text>
<text x="129.5" y="70">TestPoint</text>
<text x="129.5" y="67.4">CLK0</text>
<text x="157.1" y="68.8" transform="rotate(-90 157.1 68.8)">USB_C_Plug_USB2.0</text>
<text x="249.4" y="71.2">GND</text>
<text x="72.9" y="74.5">GND</text>
<text x="157.1" y="72.4" transform="rotate(-90 157.1 72.4)">P1</text>
<text x="173.9" y="80.9">TestPoint</text>
<text x="175" y="78.3">VMON1</text>
<text x="190.4" y="80.9">R6</text>
<text x="168.8" y="89.8">VBMS</text>
<text x="176.5" y="88.5">43kΩ</text>
<text x="178.5" y="86.5">R7</text>
<text x="189.2" y="86">10kΩ</text>
<text x="192.9" y="89.5">U3</text>
<text x="194.8" y="87.2">GND</text>
<text x="207" y="87.2">R8</text>
<text x="207" y="89.8">10kΩ</text>
<text x="37.8" y="94.8">GPIO1GPIO2</text>
<text x="93.7" y="94.8">GPIO1GPIO2</text>
<text x="191" y="93.6">EN</text>
<text x="191.1" y="91.3">M3410</text>
<text x="195.1" y="93.6">FB</text>
<text x="30.3" y="100.9" transform="rotate(-90 30.3 100.9)">3V3</text>
<text x="37.8" y="99.9">VCC</text>
<text x="37.8" y="97.4">SDA</text>
<text x="45.7" y="99.9">GND</text>
<text x="46.1" y="97.4">SCL</text>
<text x="68.2" y="101.1" transform="rotate(-90 68.2 101.1)">GND</text>
<text x="86.2" y="100.9" transform="rotate(-90 86.2 100.9)">3V3</text>
<text x="93.7" y="99.9">VCC</text>
<text x="93.7" y="97.4">SDA</text>
<text x="101.6" y="99.9">GND</text>
<text x="102" y="97.4">SCL</text>
<text x="124.1" y="101.1" transform="rotate(-90 124.1 101.1)">GND</text>
<text x="183.4" y="99.9">GND</text>
<text x="191" y="96.1">GND</text>
<text x="191" y="98.7">LX</text>
<text x="194.4" y="98.7">VIN</text>
<text x="207" y="97.4">R9</text>
<text x="207" y="99.9">43kΩ</text>
<text x="235.9" y="101.4">3V3</text>
<text x="240.6" y="101.4">SAO</text>
<text x="36.2" y="103.7">Conn_02x03_Odd_Even</text>
<text x="44.5" y="106.3">J2</text>
<text x="92" y="103.7">Conn_02x03_Odd_Even</text>
<text x="100.4" y="106.3">J3</text>
<text x="196.5" y="105.6">2.2uH</text>
<text x="198.2" y="102.5">L1</text>
<text x="217.2" y="106.3">L2</text>
<text x="194.3" y="110.1">C9</text>
<text x="194.3" y="112.6">1μF</text>
<text x="207.8" y="111.6">C10</text>
<text x="208" y="113.4">1μF</text>
<text x="215.6" y="109.4">2.2uH</text>
<text x="225.4" y="108.8">C11</text>
<text x="225.4" y="113.9">12uF</text>
<text x="240.9" y="111.5" transform="rotate(-90 240.9 111.5)">AK</text>
<text x="243.8" y="111.7">D4</text>
<text x="188.5" y="119">GND</text>
<text x="202.4" y="119">GND</text>
<text x="222.8" y="119">GND</text>
<text x="242.6" y="117.7">R11</text>
<text x="243.8" y="114.2">3V3</text>
<text x="248.5" y="114.2">ON</text>
<text x="242.6" y="120.2">22Ω</text>
<text x="238" y="126.6">GND</text>
</g>
<g font-size="1.3" fill="#a90000">
<text x="197.4" y="23.9">1</text>
<text x="159.3" y="26.4">1</text>
<text x="159.3" y="29">2</text>
<text x="189.8" y="26.4">3</text>
<text x="197.4" y="29">2</text>
<text x="67.1" y="31.2" transform="rotate(-90 67.1 31.2)">2</text>
<text x="128.8" y="30.2">1</text>
<text x="128.8" y="35.3">2</text>
<text x="136.5" y="30.2">4</text>
<text x="136.5" y="35.3">5</text>
<text x="67.1" y="36.3" transform="rotate(-90 67.1 36.3)">1</text>
<text x="128.8" y="40.4">3</text>
<text x="136.5" y="40.4">6</text>
<text x="241.3" y="40.4">A1</text>
<text x="256.5" y="41.7">B3</text>
<text x="241.3" y="42.9">A2</text>
<text x="241.3" y="45.5">A3</text>
<text x="256.5" y="46.7">C1</text>
<text x="256.5" y="44.2">C2</text>
<text x="85.7" y="51.8">1</text>
<text x="95" y="49" transform="rotate(-90 95 49)">8</text>
<text x="103.4" y="51.8">6</text>
<text x="159.8" y="50.8" transform="rotate(-90 159.8 50.8)">A9</text>
<text x="162.3" y="50.8" transform="rotate(-90 162.3 50.8)">A4</text>
<text x="164.8" y="50.9" transform="rotate(-90 164.8 50.9)">B8</text>
<text x="167.4" y="50.8" transform="rotate(-90 167.4 50.8)">A5</text>
<text x="169.9" y="50.9" transform="rotate(-90 169.9 50.9)">B7</text>
<text x="172.5" y="50.8" transform="rotate(-90 172.5 50.8)">A6</text>
<text x="175" y="50.8" transform="rotate(-90 175 50.8)">A7</text>
<text x="177.5" y="50.9" transform="rotate(-90 177.5 50.9)">B6</text>
<text x="180.1" y="50.8" transform="rotate(-90 180.1 50.8)">A8</text>
<text x="182.6" y="50.9" transform="rotate(-90 182.6 50.9)">B5</text>
<text x="185.2" y="51.4" transform="rotate(-90 185.2 51.4)">A12</text>
<text x="187.7" y="50.8" transform="rotate(-90 187.7 50.8)">A1</text>
<text x="190.2" y="50.9" transform="rotate(-90 190.2 50.9)">SH</text>
<text x="241.2" y="48">B1</text>
<text x="241.2" y="50.5">B2</text>
<text x="256.5" y="49.3">C3</text>
<text x="103.4" y="54.4">5</text>
<text x="103.4" y="59.4">7</text>
<text x="85.7" y="62">2</text>
<text x="103.4" y="62">3</text>
<text x="95" y="66.7" transform="rotate(-90 95 66.7)">4</text>
<text x="34.2" y="93.7">5</text>
<text x="52" y="93.7">6</text>
<text x="90.1" y="93.7">5</text>
<text x="107.9" y="93.7">6</text>
<text x="188.5" y="92.5">1</text>
<text x="188.5" y="95">2</text>
<text x="198.7" y="92.5">5</text>
<text x="34.2" y="98.8">1</text>
<text x="34.2" y="96.3">3</text>
<text x="52" y="98.8">2</text>
<text x="52" y="96.3">4</text>
<text x="90.1" y="98.8">1</text>
<text x="90.1" y="96.3">3</text>
<text x="107.9" y="98.8">2</text>
<text x="107.9" y="96.3">4</text>
<text x="188.5" y="97.5">3</text>
<text x="198.7" y="97.5">4</text>
<text x="239.8" y="113.7" transform="rotate(-90 239.8 113.7)">1</text>
<text x="239.8" y="108.7" transform="rotate(-90 239.8 108.7)">2</text>
</g>
<g font-size="1.3" fill="#989898">
<text x="113.9" y="49.6" transform="rotate(-90 113.9 49.6)">R1</text>
<text x="119" y="51.1" transform="rotate(-90 119 51.1)">5.1kΩ</text>
<text x="226.9" y="59.8" transform="rotate(-90 226.9 59.8)">R5</text>
<text x="231.7" y="54.8">TH1</text>
<text x="232" y="59.2" transform="rotate(-90 232 59.2)">Ω</text>
<text x="47.8" y="65.6">C5</text>
<text x="113.9" y="62.3" transform="rotate(-90 113.9 62.3)">R3</text>
<text x="119" y="63.8" transform="rotate(-90 119 63.8)">5.1kΩ</text>
<text x="47.8" y="68.2">C</text>
<text x="79.3" y="67.6" transform="rotate(-90 79.3 67.6)">C7</text>
<text x="228.9" y="69">Thermistor_NTC</text>
</g>
</svg>
